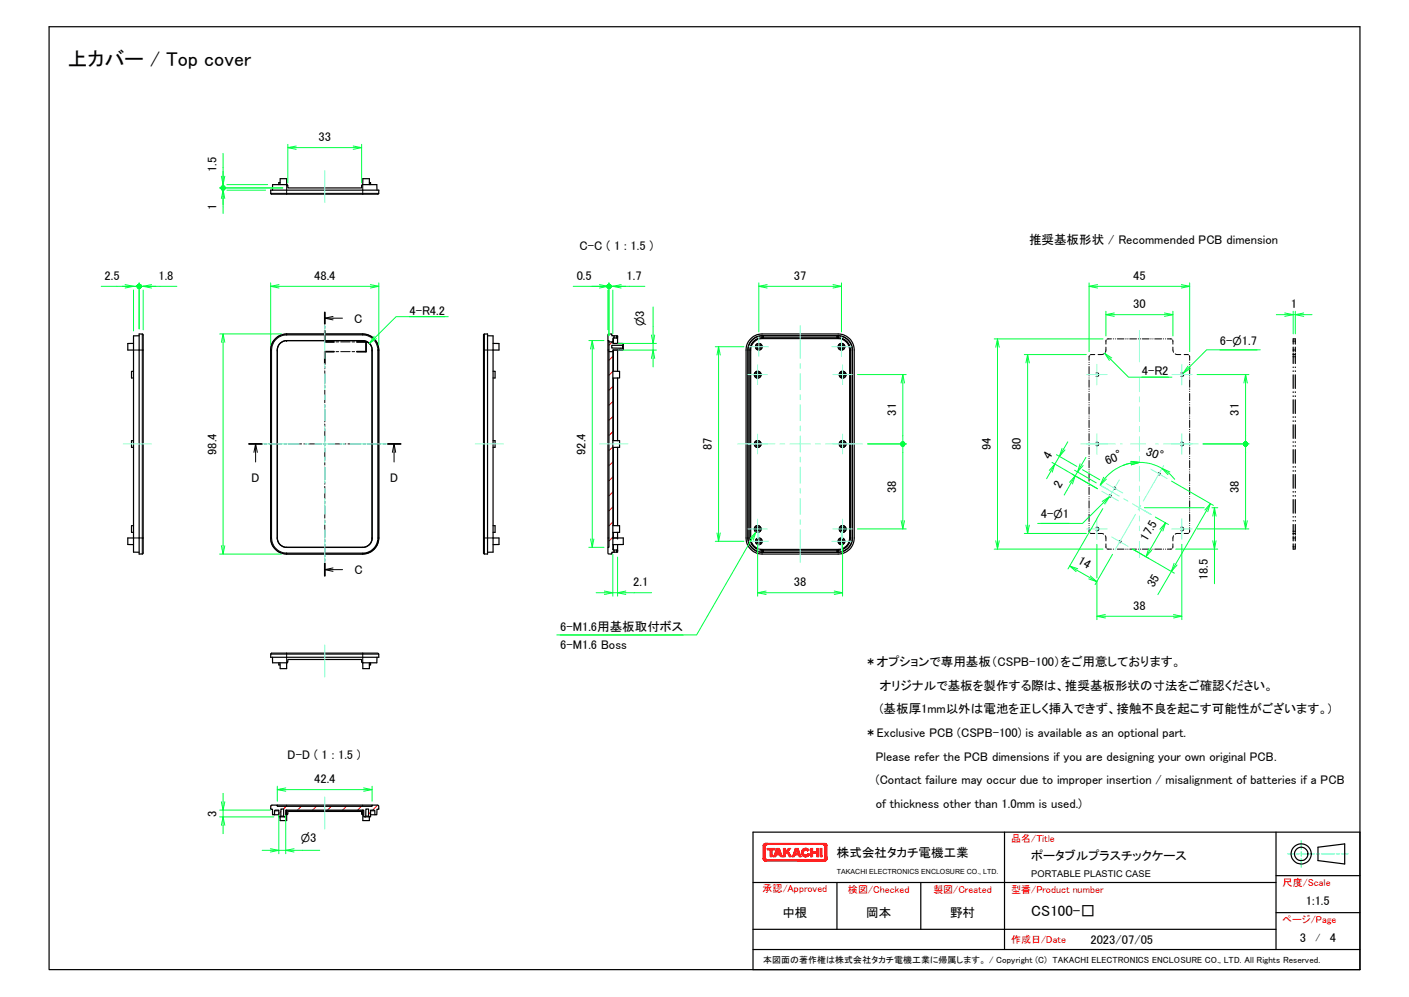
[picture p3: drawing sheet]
<svg xmlns="http://www.w3.org/2000/svg" width="297mm" height="210mm" viewBox="0 0 297 210" stroke-linecap="round" stroke-linejoin="round" font-family="sans-serif">
<g fill="none" stroke="#f00" stroke-width=".21">
<path d="M129.2 71.9l-.8 .8M129.2 78.2l-.8 .9M129.2 75.1l-.8 .8M130.9 73.3l-.4 .4M129.2 97.3l-.8 .8M129.2 94.1l-.8 .8M129.2 90.9l-.8 .8M129.2 87.8l-.8 .7M129.2 84.6l-.8 .8M129.2 81.4l-.8 .8M129 116.5l-.2 .2M129.2 113.1l-.8 .8"/>
<path d="M129.2 110l-.8 .8M129.2 106.8l-.8 .8M129.2 103.6l-.8 .8M129.2 100.5l-.8 .7M129.5 116l-.3 .3M57.4 169.6l-.3 .3M59.2 170.9l-.4 .4M60.3 169.8l-.5 .6M63.5 169.8l-.8 .8M66.7 169.8l-.8 .8M69.8 169.8l-.8 .8M73 169.8l-.8 .8"/>
<path d="M76.2 169.8l-.8 .8M78.1 171.1l-.4 .4M79.6 169.6l-1 1"/>
</g>
<g fill="none" stroke="#000" stroke-width=".21">
<path d="M60.4 38.9v1.8h16.1v.2M76.5 38.9v1.8h3.3M57.1 40.7h3.3v.2M30 70.4v3.3h-1.9M30.2 73.7h-.2v39.6h-1.9M57.1 73.7h.1M57.3 73.7h-.2v39.6M57.3 73.7v39.6M58.5 73.7h.1M60.4 70.4h16.1v.1M60.4 70.5a2.86 2.86 0 0 0-2.8 1.4l-.3 .7-.2 1.1M60.4 70.5a3.2 3.2 0 0 0-3.1 3.2"/>
<path d="M60.4 71.7h.1M60.4 70.5h16.1M60.4 70.3v.1M68.5 67h3.7M68.5 65.8v2.4M68.5 68.6v.6M68.5 69.6v2.4h1.9M68.5 77.2v.5M68.5 78.1v2.7M70.2 66.7l-1.7 .3 1.7 .4M70.4 74.1h-1.9v2.6M70.8 72h.6"/>
<path d="M70.8 74.1h.6M71.8 72h2M71.8 74.1h2M74.2 72h.6M74.2 74.1h.6M75.2 72h2v2.1h-2M76.5 70.4a3.3 3.3 0 0 1 3.3 3.3h-.2M76.5 70.5a3.2 3.2 0 0 1 3.1 3.2M76.5 71.7h.1M76.5 70.3v.1M78.4 73.7h.1M79.6 73.7v39.6"/>
<path d="M79.8 73.7v39.6M79.8 73.7h.1M102.1 70.4v3.3h-.2M103.9 73.7h-1.8v39.6M128.2 73.7h.2M129.2 73.7h.1M129.3 73.7v4.5M129.3 71.2v1.1M129.3 79.6v13.2M129.3 73.7h.9M130 70.7v.5M157.7 73.7h.1"/>
<path d="M158.1 73.7h.1M158.2 73.7l-.1 39.6M158.3 73.7v39.6M160.7 71.2v.1h16M160.7 71.2a2.52 2.52 0 0 0-2.5 2.5M160.7 70.7v.5M160.7 71.2h16M160.7 71.3a2.54 2.54 0 0 0-2.5 2.4M160.9 70.7v.5M176.5 70.7v.5M176.7 70.7v.5M176.7 71.2a2.63 2.63 0 0 1 2.4 2.5"/>
<path d="M176.7 71.2a2.59 2.59 0 0 1 2.5 2.5M179.2 73.7h.1M179.2 73.7h-.1v39.6M179.2 73.7v39.6M179.7 73.7h.1M229.6 76.3h.1M229.6 76.7v.1M229.6 77.2v1.5M229.6 79.1v.1M229.6 79.6h.1M229.7 74.9l-.1 1M230.8 74.7h-1"/>
<path d="M231.1 78.6a.39 .39 0 0 1 .5 .3 .39 .39 0 0 1-.5 .3M232.7 74.5l-1.2 .2M233.1 73.1l-.1 1.1M233.2 71.6l-.1 .9M234.3 71.4h-.9M234.7 71.4h.1M235.1 71.4h.1M235.5 71.4h1.5M237.3 71.4h.1M237.7 71.4h.1M238.2 71.4h1.4M240 71.4h.1"/>
<path d="M240.4 71.4h.1M240.8 71.4h1.4M242.6 71.4h.1M243 71.4h.1M243.4 71.4h1.5M245.2 71.4h.1M245.7 71.4h.1M246.1 71.4h1M247.2 71.6l.1 .9M247.3 73.1l.1 1.1M247.8 74.5l1.1 .2M249 78.6a.39 .39 0 0 1 .6 .3 .39 .39 0 0 1-.6 .3"/>
<path d="M249.6 74.7h1M250.8 74.9v1M250.8 76.3h.1M250.8 76.7v.1M250.8 77.2v1.5M250.8 79.1v.1M250.8 79.6h.1M272.6 73.7h.2M272.6 71.8h.2M272.6 75.1h.2M272.9 73.7h.2M272.9 71.8h.2"/>
<path d="M272.9 75.1h.2M52.5 93.5h2.8M53.5 95.3l.4-1.8 .3 1.8M53.9 93.5v3.8M55.7 93.5h.5M56.7 93.5h2.7M59.9 93.5h.5M60.9 93.5h2.7M64 93.5h.6M65 93.5h2.8M68.2 93.5h.5M68.5 81.2v.5"/>
<path d="M68.5 82.2v2.6M68.5 85.2v.6M68.5 86.2v2.7M68.5 89.3v.6M68.5 90.3v2.6M68.5 93.3v.6M68.5 94.3v2.7M68.5 97.4v.5M68.5 98.4v2.6M69.2 93.5h2.7M72.4 93.5h.5M73.4 93.5h2.7"/>
<path d="M76.5 93.5h.6M77.5 93.5h2.8M80.7 93.5h.6M81.7 93.5h2.8M82.7 95.3l.4-1.8 .3 1.8M83.1 93.5v3.8M129.3 94.2v16.5M229.6 80v1.6M229.6 81.9v.1M229.6 82.4h.1M229.6 82.9v1.5M229.6 84.8h.1"/>
<path d="M229.6 85.2v.1M229.6 85.7v1.5M229.6 87.6v.1M229.6 88v.1M229.6 88.5v1.5M229.6 90.4v.1M229.6 90.9h.1M229.6 91.3v1.6M229.6 93.2v.1M229.6 93.7v.1M229.6 94.2v1.5M229.6 96.1h.1"/>
<path d="M229.6 96.5v.1M229.6 97v1.5M229.6 98.9v.1M229.6 99.4h.1M229.6 99.8v1.5M231.1 93.2a.39 .39 0 0 1 .5 .3 .39 .39 0 0 1-.5 .4M244.2 99.6a.24 .24 0 0 1 .4 .2 .24 .24 0 0 1-.4 .2M249 93.2a.39 .39 0 0 1 .6 .3 .39 .39 0 0 1-.6 .4M250.8 80v1.6M250.8 81.9v.1M250.8 82.4h.1M250.8 82.9v1.5"/>
<path d="M250.8 84.8h.1M250.8 85.2v.1M250.8 85.7v1.5M250.8 87.6v.1M250.8 88v.1M250.8 88.5v1.5M250.8 90.4v.1M250.8 90.9h.1M250.8 91.3v1.6M250.8 93.2v.1M250.8 93.7v.1M250.8 94.2v1.5"/>
<path d="M250.8 96.1h.1M250.8 96.5v.1M250.8 97v1.5M250.8 98.9v.1M250.8 99.4h.1M250.8 99.8v1.5M30.2 113.3h-.2v3.4M57.1 113.3h.1M57.3 113.3h-.1a2.78 2.78 0 0 0 1.4 2.9l1.1 .4 .7 .1M57.3 113.3a3.2 3.2 0 0 0 3.1 3.2M58.5 113.3h.1M60.4 116.5h16.1"/>
<path d="M60.4 116.5v.2h16.1M60.4 115.3h.1M60.4 116.7h.1M68.5 120h3.7M68.5 101.5v.5M68.5 102.4v2.7M68.5 105.5v.5M68.5 106.5v2.6M68.5 109.6v.5M68.5 110.6v2.6M68.5 113.6v.6M68.5 114.6v2.6"/>
<path d="M68.5 117.7v.5M68.5 118.6v2.7M70.2 119.6l-1.7 .4 1.7 .3M76.5 115.3h.1M76.5 116.7h.1M78.4 113.3h.1M79.6 113.3h.2a3.2 3.2 0 0 1-3.3 3.3 3.4 3.4 0 0 0 3.1-3.3zM79.8 113.3h.1M101.9 113.3h.2M102.1 113.3v3.4M102.1 113.3h1.8M128.2 113.3h.2"/>
<path d="M129.2 113.3h.1M129.3 113.3h.9M129.3 114.7v1.1M129.3 113.3h.1M129.3 112.1v1.2M130 115.8v.5M157.7 113.3h.1M158.2 113.3a2.71 2.71 0 0 0 2.5 2.5 2.41 2.41 0 0 1-2.5-2.5zM160.7 115.7h16v.1M160.9 115.8v.5M176.5 115.8v.5M176.7 115.8v.5"/>
<path d="M176.7 115.8h-16v.5M179.2 113.3a2.49 2.49 0 0 1-2.5 2.5M179.2 113.3a2.5 2.5 0 0 1-2.5 2.4M179.2 113.3h.1M179.7 113.3h.1M229.6 111.1l.1 1M229.6 101.7v.1M229.6 102.2h.1M229.6 102.6v1.6M229.6 104.6h.1M229.6 105v.1M229.6 105.5v1.5"/>
<path d="M229.6 107.4h.1M229.6 107.8v.1M229.6 108.3v1.5M229.6 110.2v.1M229.6 110.7h.1M229.8 112.3l1 .1M231.1 111.1a.39 .39 0 0 1 .5 .3 .39 .39 0 0 1-.5 .4M231.5 112.4l1.2 .1M233 112.8l.1 1.1M233.1 114.6l.1 .8M233.4 115.6l.9 .1M233.9 104.2a.24 .24 0 0 1 .4 .2 .24 .24 0 0 1-.4 .2"/>
<path d="M234.7 115.7h.1M234.9 102.6a.23 .23 0 0 1 .3 .2 .23 .23 0 0 1-.3 .2M235.1 115.7h.1M235.5 115.7h1.5M236 113.9a.24 .24 0 0 1 .3 .2 .24 .24 0 0 1-.3 .2M237.3 115.7h.1M237.7 115.7h.1M238.2 115.7h1.4M240 115.7h.1M240.4 115.7h.1M240.8 115.7h1.4M242.6 115.7h.1"/>
<path d="M243 115.7h.1M243.4 115.7h1.5M245.2 115.7h.1M245.7 115.7h.1M247.1 115.6l-1 .1M247.3 114.6l-.1 .8M247.4 112.8l-.1 1.1M248.9 112.4l-1.1 .1M249 111.1a.39 .39 0 0 1 .6 .3 .39 .39 0 0 1-.6 .4M250.6 112.3l-1 .1M250.8 111.1v1M250.8 101.7v.1"/>
<path d="M250.8 102.2h.1M250.8 102.6v1.6M250.8 104.6h.1M250.8 105v.1M250.8 105.5v1.5M250.8 107.4h.1M250.8 107.8v.1M250.8 108.3v1.5M250.8 110.2v.1M250.8 110.7h.1M272.6 111.9h.2M272.6 115.2h.2"/>
<path d="M272.6 113.3h.2M272.9 111.9h.2M272.9 115.2h.2M272.9 113.3h.2M57.1 137.8h3.3v1.8M60.4 137.6v.2h16.1v1.8M76.5 137.6v.2h3.3M57.9 170.8h.9M60.4 170.6v.2M60.4 170.8h.1M60.4 170.8h16.1M60.4 169.6v.2"/>
<path d="M60.4 170.8v.8M76.5 170.6v.2M76.5 169.6v.2M76.5 170.8v.8M78.1 170.8h.9"/>
</g>
<g fill="none" stroke="#000" stroke-width=".25">
<path d="M10.3 5.6h276.4v198.6h-276.4zM59 38.5h-.2v.4M59 38.9l.1-1.3h1.3v1.3M60.4 38.9l.2 .1 .1 .6h15.5l.1-.6 .2-.1M60.4 38.9h.1M60.4 38.9h-2.9l-.1 1.1M76.5 38.9v-1.3h1.4v1.3M76.5 38.9h2.9l.1 1.1M77.9 38.5h.2v.4M57.1 40h22.8l-.2 .9h-22.5zM28.1 72.3h-1.2v1.4h1.2M28.1 78.2h-.4v1.4h.4"/>
<path d="M28.1 70.7h.1M28.1 70.7v3M28.1 73.7v39.6M29.3 70.3l.8 .1 .1 .1v46l-.1 .2h-.8zM29.3 70.7h-1.2M58.1 71.3l1.2-.8 1.1-.2h16.1a3.4 3.4 0 0 1 3.4 3.4v39.6a3.4 3.4 0 0 1-3.4 3.4h-16.1a3.4 3.4 0 0 1-3.3-3.4v-39.6l.3-1.5zM59 72.4l.6-.5 .8-.2h16.1a2.02 2.02 0 0 1 1.9 2v39.6a1.94 1.94 0 0 1-1.9 2h-16.1a1.98 1.98 0 0 1-1.9-2v-39.6l.1-.8zM59.1 72.2l.5-.3 .8-.2h16.1a1.98 1.98 0 0 1 1.9 2v39.6a1.98 1.98 0 0 1-1.9 2h-16.1a1.98 1.98 0 0 1-1.9-2v-39.6l.1-.8zM102 70.4l.8-.1v46.4l-.9-.1v-46.1zM102.8 70.7h1.1M103.9 70.7h.1M103.9 70.7v3"/>
<path d="M103.9 73.7v39.6M103.9 72.3h1.3v1.4h-1.3M103.9 78.2h.5v1.4h-.5M128.2 71.7v43.6M128.4 72v-.3h-.2v-1.2l.8-.2v.4h.5v.5l-.3 .1v.7M128.4 72v2.1h.8M128.4 72h.8M129.2 72v.3h2.2l-.1 .4h-2.3v.6h2.3l.1 .2v.2h-2.2v.4M129.2 74.1v41.6l.3 .1v.5h-.5v.4h-.8v-.2v-1.2h.2v-41.2M129.2 78.2h1.4v1.4h-1.4M129.5 70.7h.7v.4M130.2 71.1l-.7 .1"/>
<path d="M130.2 70.7h.1M130.2 71.1v1.2M130.2 73.7h.1M130.2 73.7v4.5M130.2 79.6v13.2M131.3 72.7v.6M131.4 72.6v.9M158.3 71.3l1.3-.8 1.1-.2h16a3.4 3.4 0 0 1 3.4 3.4v39.6a3.4 3.4 0 0 1-3.4 3.4h-16a3.4 3.4 0 0 1-3.4-3.4v-39.6l.3-1.5zM160.7 70.7a3 3 0 0 0-3 3v39.6M160.7 70.7h16M160.7 70.7h.2M160.9 71.2a2.55 2.55 0 0 0-2.8 2.5v39.6a2.63 2.63 0 0 0 2.6 2.6"/>
<path d="M160.9 71.2h15.6a2.53 2.53 0 0 1 2.8 2.5v39.6a2.59 2.59 0 0 1-2.6 2.6M160.9 70.7h15.8M160.9 70.7v.5M176.5 70.7v.5M176.7 70.7a3 3 0 0 1 3 3v39.6a3 3 0 0 1-3 3h-16a3 3 0 0 1-3-3M176.7 70.7a3 3 0 0 1 3 3v39.6a3 3 0 0 1-3 3M272.6 74.7h.2M272.6 74.7v.1M272.6 75v1.6M272.6 73.1v.9M272.6 74.4v.3M272.6 71.7v.8"/>
<path d="M272.6 77.3v.1M272.6 78.1v.1M272.6 79v2.8M272.8 71.4l-.2 .1M272.9 71.4l.2 .1M272.9 74.7l.2 .1M273.1 71.7v.8M273.1 75v1.6M273.1 74.4v.3M273.1 73.1v.9M273.1 77.3v.1M273.1 78.1v.1"/>
<path d="M273.1 79v2.8M28.1 92.8h-.4v1.4h.4M103.9 92.8h.5v1.4h-.5M129.2 92.8h1.4v1.4h-1.4M130.2 94.2v16.5M272.6 82.5v.2M272.6 83.4v.1M272.6 84.2v2.9M272.6 87.8v.1M272.6 88.6v.2M272.6 89.5v2.8M272.6 93v.2"/>
<path d="M272.6 93.9v.1M272.6 94.7v2.9M272.6 98.3v.1M272.6 99.1v.2M272.6 99.9v2.9M273.1 82.5v.2M273.1 83.4v.1M273.1 84.2v2.9M273.1 87.8v.1M273.1 88.6v.2M273.1 89.5v2.8M273.1 93v.2"/>
<path d="M273.1 93.9v.1M273.1 94.7v2.9M273.1 98.3v.1M273.1 99.1v.2M273.1 99.9v2.9M28.1 116.3h1.2M28.1 113.3h-1.2v1.4h1.2M28.1 110.7h-.4v1.4h.4M28.1 116.3h.1M28.1 113.3v3M103.9 116.3h.1M103.9 113.3v3"/>
<path d="M103.9 113.3h1.3v1.4h-1.3M103.9 110.7h.5v1.4h-.5M103.9 116.3h-1.1M129.2 110.7h1.4v1.4h-1.4M129.2 113.3h2.2v1.4h-2.2M129.5 115.8l.7 .1M130.2 115.9v.4h-.7M130.2 115.9h.1M130.2 113.3h.1M130.2 114.7v1.2M130.2 112.1v1.2M157.7 113.3a3 3 0 0 0 3 3"/>
<path d="M160.7 115.9h.1M160.7 116.3h.2M160.7 116.3h.1M160.9 115.8l-.2 .1M160.9 115.8l15.8 .1M160.9 115.8v.5M176.5 115.8v.5M176.7 116.3h-15.8M176.7 115.9h.1M176.7 116.3h.1M272.6 114.6v.7M272.6 115.5l.2 .2"/>
<path d="M272.6 112.4v.3M272.6 113v.9M272.6 110.5v1.5M272.6 112.2v.2M272.6 112.4h.2M272.6 103.5v.2M272.6 104.4v.1M272.6 105.2v2.9M272.6 108.8v.1M272.6 109.6v.1M273.1 110.5v1.5M273.1 114.6v.7"/>
<path d="M273.1 113v.9M273.1 112.4v.3M273.1 103.5v.2M273.1 104.4v.1M273.1 105.2v2.9M273.1 108.8v.1M273.1 109.6v.1M273.1 112.2l-.2 .2M273.1 115.5l-.2 .2M57.1 137.6h22.5l.2 .2 .1 .6h-22.8zM57.4 138.4l.1 1.2h2.9M58.8 139.6v.4h.2"/>
<path d="M59 139.6l.1 1.2h1.3v-1.2M60.4 139.6h.1M60.4 139.6l.2-.1 .1-.6h15.5l.1 .6 .2 .1M76.5 139.6h.1M76.5 139.6v1.2h1.4v-1.2M78.1 139.6v.4h-.2M79.5 138.4l-.1 1.2h-2.9M57.1 169.7l.2-.1h1.2v.2h19.9v-.2h1.2l.2 .2 .1 .6h-.4l-.1 1.2h-.4l-.1-1h-.8v1.4l-.4-.1v-1.5h-.6v1.5l-.1 .1h-.3v-1.4h-16.5v1.4h-.2l-.2-.1v-1.5h-.6v1.5l-.4 .1v-1.4h-.8l-.1 1h-.4l-.1-1.2h-.3zM57.9 171.6h.9M58.5 169.6h19.9M59.1 172h.9M59.2 171.9h.6"/>
<path d="M60.4 170.6v2.2h-1.3l-.1-.8M60.4 171.6l.2-.1 .1-.6h15.5l.1 .6 .2 .1M76.5 170.6v2.2h1.4v-.8h-.9M77.1 171.9h.6M78.1 171.6h.9M211.8 175.3v24.7M269 175.3v24.7M277.9 178.4l5.6-.7v4.3l-5.6-.7zM286.7 175.3h-128v28.9h128M158.7 195.7h110.3M158.7 185.9h110.3M158.7 200h128"/>
<path d="M176.4 185.9v9.8M194.1 185.9v9.8M269 192.2h17.7M269 184.4h17.7"/>
<circle cx="159.7" cy="78.9" r=".3"/>
<circle cx="159.7" cy="78.9" r=".46"/>
<circle cx="159.7" cy="78.9" r=".71"/>
<circle cx="159.7" cy="78.9" r=".31"/>
<circle cx="159.7" cy="78.9" r=".73"/>
<circle cx="160" cy="73" r=".44"/>
<circle cx="160" cy="73" r=".7"/>
<circle cx="160" cy="73" r=".28"/>
<circle cx="160" cy="73" r=".3"/>
<circle cx="160" cy="73" r=".69"/>
<circle cx="177.4" cy="73" r=".28"/>
<circle cx="177.4" cy="73" r=".7"/>
<circle cx="177.4" cy="73" r=".3"/>
<circle cx="177.4" cy="73" r=".46"/>
<circle cx="177.4" cy="73" r=".69"/>
<circle cx="177.6" cy="78.9" r=".3"/>
<circle cx="177.6" cy="78.9" r=".47"/>
<circle cx="177.6" cy="78.9" r=".73"/>
<circle cx="159.7" cy="93.5" r=".3"/>
<circle cx="159.7" cy="93.5" r=".46"/>
<circle cx="159.7" cy="93.5" r=".71"/>
<circle cx="159.7" cy="93.5" r=".31"/>
<circle cx="159.7" cy="93.5" r=".73"/>
<circle cx="177.6" cy="93.5" r=".3"/>
<circle cx="177.6" cy="93.5" r=".47"/>
<circle cx="177.6" cy="93.5" r=".73"/>
<circle cx="159.7" cy="111.4" r=".3"/>
<circle cx="159.7" cy="111.4" r=".46"/>
<circle cx="159.7" cy="111.4" r=".71"/>
<circle cx="159.7" cy="111.4" r=".31"/>
<circle cx="159.7" cy="111.4" r=".73"/>
<circle cx="160" cy="114" r=".44"/>
<circle cx="160" cy="114" r=".7"/>
<circle cx="160" cy="114" r=".28"/>
<circle cx="160" cy="114" r=".3"/>
<circle cx="177.4" cy="114" r=".28"/>
<circle cx="177.4" cy="114" r=".7"/>
<circle cx="177.4" cy="114" r=".3"/>
<circle cx="177.4" cy="114" r=".68"/>
<circle cx="177.4" cy="114" r=".46"/>
<circle cx="177.6" cy="111.4" r=".3"/>
<circle cx="177.6" cy="111.4" r=".47"/>
<circle cx="177.6" cy="111.4" r=".73"/>
<circle cx="274.3" cy="179.9" r="1.41"/>
<circle cx="274.3" cy="179.9" r="2.12"/>
</g>
<g fill="#f00" stroke="#f00" stroke-width=".21">
<path d="M173.8 178.3l.5 2.6-.5-.2z"/>
<path d="M173.8 180.7l.5 .2-.5-.1z"/>
<path d="M173.8 180.8l.5 .1h-.5z"/>
<path d="M173.8 180.9h.5v.1z"/>
<path d="M173.7 181h.6z"/>
<path d="M173.7 181h.6v.1z"/>
<path d="M173.7 181l.6 .1z"/>
<path d="M173.5 181.1h.8z"/>
<path d="M173.4 181.1l.7 .2z"/>
<path d="M173.5 181.1l.7 .1z"/>
<path d="M173.5 181.1h.8l-.1 .1z"/>
<path d="M173.4 181.1l.7 .2-.3 .1z"/>
<path d="M161.8 181.1h11.6l.4 .3z"/>
<path d="M161.4 181.4l.4-.3 12 .3z"/>
<path d="M161.1 181.3l.7-.2-.4 .3z"/>
<path d="M161.1 181.3l.3 .1z"/>
<path d="M161.1 181.3l.7-.2z"/>
<path d="M161 181.2l.7-.1z"/>
<path d="M161 181.1h.7l-.7 .1z"/>
<path d="M161 181.1h.7z"/>
<path d="M161 181.1h.6z"/>
<path d="M160.9 181h.6l-.5 .1z"/>
<path d="M160.9 181h.6z"/>
<path d="M160.9 180.9h.6l-.6 .1z"/>
<path d="M160.9 180.9h.6z"/>
<path d="M160.9 180.9l.5-.2v.1z"/>
<path d="M161.4 178.3v2.4l-.5 .2z"/>
<path d="M160.9 178.1l.5 .2-.5 2.6z"/>
<path d="M160.9 178.1l.5 .1v.1z"/>
<path d="M160.9 178.1h.6z"/>
<path d="M160.9 178l.6 .1h-.6z"/>
<path d="M160.9 178h.6z"/>
<path d="M161 177.9l.5 .1h-.6z"/>
<path d="M161 177.9h.6z"/>
<path d="M161 177.9h.7z"/>
<path d="M161.1 177.7l.7 .2z"/>
<path d="M161 177.8l.7 .1z"/>
<path d="M161 177.8l.7 .1h-.7z"/>
<path d="M161.1 177.7l.3-.1 .4 .3z"/>
<path d="M161.4 177.6l12 .3h-11.6z"/>
<path d="M161.4 177.6h12.4l-.4 .3z"/>
<path d="M173.4 177.9l.4-.3 .3 .1z"/>
<path d="M173.8 177.6l.3 .1z"/>
<path d="M173.4 177.9l.7-.2z"/>
<path d="M173.5 177.9l.7-.1z"/>
<path d="M173.5 177.9l.7-.1 .1 .1z"/>
<path d="M173.5 177.9h.8z"/>
<path d="M173.6 177.9h.7z"/>
<path d="M173.7 178l.6-.1v.1z"/>
<path d="M173.7 178h.6z"/>
<path d="M173.8 178.1l.5-.1v.1z"/>
<path d="M173.8 178.1h.5z"/>
<path d="M173.8 178.2l.5-.1-.5 .2z"/>
<path d="M173.8 178.3l.5-.2v2.8z"/>
<path d="M161.1 177.7l.3-.1z"/>
<path d="M173.8 181.4l.3-.1z"/>
<path d="M162.8 179l.6-.3v.3z"/>
<path d="M161.8 178.7h1.6l-.6 .3z"/>
<path d="M161.8 178.7l1 .3h-.4z"/>
<path d="M161.8 178.7l.6 .3h-.6z"/>
<path d="M162.4 179l.4 1.4h-.4z"/>
<path d="M162.4 179h.4v1.4z"/>
<path d="M163.8 179.7h.5l.1 .4z"/>
<path d="M164.3 179.7l.6 .7-.5-.3z"/>
<path d="M164.3 178.7l.6 1.7-.6-.7z"/>
<path d="M163.7 178.7l.3 .4-.2 .6z"/>
<path d="M163.7 178.7l.1 1-.7 .7z"/>
<path d="M163.8 179.7l-.1 .4-.6 .3z"/>
<path d="M163.1 180.4l.6-.3-.2 .3z"/>
<path d="M163.7 178.7h.6l-.3 .4z"/>
<path d="M164.3 178.7v1l-.3-.6z"/>
<path d="M163.8 179.7l.6 .4h-.7z"/>
<path d="M164.4 180.1l.5 .3h-.4z"/>
<path d="M166.2 179.3l.2 1.1-.5-.8z"/>
<path d="M165.5 179.4l.7-.1-.3 .3z"/>
<path d="M165.5 179.4l.4 .2-.4 .4z"/>
<path d="M165.5 179.4v.6l-.3 .4z"/>
<path d="M165.5 180v.4h-.3z"/>
<path d="M166.2 179.3l.7 1.1h-.5z"/>
<path d="M166.2 178.7h.5l-.5 .6z"/>
<path d="M166.2 178.7v.6l-.7 .1z"/>
<path d="M165.2 178.7h.3v.7z"/>
<path d="M165.2 178.7l.3 .7-.3 1z"/>
<path d="M167.7 179.7h.5l.1 .4z"/>
<path d="M168.2 179.7l.7 .7-.6-.3z"/>
<path d="M168.3 178.7l.6 1.7-.7-.7z"/>
<path d="M167.7 178.7l.3 .4-.3 .6z"/>
<path d="M167.7 178.7v1l-.7 .7z"/>
<path d="M167.7 179.7l-.1 .4-.6 .3z"/>
<path d="M167 180.4l.6-.3-.1 .3z"/>
<path d="M167.7 178.7h.6l-.3 .4z"/>
<path d="M168.3 178.7l-.1 1-.2-.6z"/>
<path d="M167.7 179.7l.6 .4h-.7z"/>
<path d="M168.3 180.1l.6 .3h-.4z"/>
<path d="M170.2 179.2l.4-.2z"/>
<path d="M170.5 178.9l-.3 .3z"/>
<path d="M170.2 179.2l.3-.3z"/>
<path d="M170.4 178.9l-.2 .3z"/>
<path d="M170.3 178.8l-.1 .4z"/>
<path d="M170.3 178.8l-.2 .3z"/>
<path d="M170.2 178.7l-.1 .3z"/>
<path d="M170.2 178.7l-.2 .3z"/>
<path d="M170.1 178.7l-.1 .3z"/>
<path d="M170 178.7v.3z"/>
<path d="M169.9 178.7h.1l-.1 .3z"/>
<path d="M169.9 178.7v.3z"/>
<path d="M169.8 178.7l.1 .3z"/>
<path d="M169.8 178.7v.3z"/>
<path d="M169.7 178.7l.1 .3z"/>
<path d="M169.6 178.7h.1l.1 .3z"/>
<path d="M169.6 178.7l.1 .3z"/>
<path d="M169.5 178.7l.2 .3z"/>
<path d="M169.5 178.7l.1 .3z"/>
<path d="M169.5 178.8l.1 .2z"/>
<path d="M169.5 178.8l.1 .3z"/>
<path d="M169.4 178.8l.2 .3z"/>
<path d="M169.4 178.8l.1 .3z"/>
<path d="M169.3 178.8l.2 .3z"/>
<path d="M169.3 178.8l.2 .4z"/>
<path d="M169.2 178.9l.3 .3z"/>
<path d="M169.2 179l.3 .2z"/>
<path d="M169.1 179l.4 .2z"/>
<path d="M169.1 179l.3 .3z"/>
<path d="M169.1 179l.3 .3-.3-.1z"/>
<path d="M169.1 179.2l.3 .1z"/>
<path d="M169 179.2l.4 .1z"/>
<path d="M169 179.2l.4 .2z"/>
<path d="M169 179.3l.4 .2z"/>
<path d="M169 179.3l.4 .2-.4-.1z"/>
<path d="M169 179.4l.4 .1z"/>
<path d="M169 179.5h.4z"/>
<path d="M168.9 179.6l.5-.1z"/>
<path d="M168.9 179.6h.5l-.4 .1z"/>
<path d="M169 179.7l.4-.1z"/>
<path d="M169 179.7h.4l-.4 .1z"/>
<path d="M169 179.8l.4-.1z"/>
<path d="M169 179.9l.4-.1z"/>
<path d="M169 179.9l.4-.1-.4 .2z"/>
<path d="M169 180l.4-.2z"/>
<path d="M169.1 180l.3-.2z"/>
<path d="M169.1 180l.3-.1z"/>
<path d="M169.1 180.1l.4-.2z"/>
<path d="M169.1 180.1l.4-.2-.3 .3z"/>
<path d="M169.5 179.9l-.3 .3z"/>
<path d="M169.2 180.2l.3-.2z"/>
<path d="M169.5 180l-.2 .2z"/>
<path d="M169.3 180.2l.2-.2z"/>
<path d="M169.5 180l-.1 .3z"/>
<path d="M169.6 180l-.2 .3z"/>
<path d="M169.6 180l-.1 .4z"/>
<path d="M169.6 180.1l-.1 .3z"/>
<path d="M169.7 180.1l-.2 .3z"/>
<path d="M169.7 180.1l-.1 .3z"/>
<path d="M169.7 180.1v.3z"/>
<path d="M169.8 180.1l-.1 .3z"/>
<path d="M169.8 180.1v.4l-.1-.1z"/>
<path d="M169.8 180.1v.4z"/>
<path d="M169.8 180.1l.1 .4z"/>
<path d="M169.9 180.1v.4z"/>
<path d="M169.9 180.1l.1 .3z"/>
<path d="M170 180.1v.3z"/>
<path d="M170 180.1l.1 .3z"/>
<path d="M170 180.1l.2 .3h-.1z"/>
<path d="M170 180.1l.2 .3z"/>
<path d="M170.1 180l.2 .3z"/>
<path d="M170.1 180l.3 .3z"/>
<path d="M170.2 180l.2 .3z"/>
<path d="M170.2 180l.3 .2-.1 .1z"/>
<path d="M170.2 180l.3 .2z"/>
<path d="M170.2 179.9l.3 .3z"/>
<path d="M170.3 179.9l.2 .3z"/>
<path d="M170.3 179.9l.3 .2-.1 .1z"/>
<path d="M170.3 179.8l.3 .3z"/>
<path d="M170.3 179.8l.3 .2z"/>
<path d="M170.3 179.8l.4 .1z"/>
<path d="M170.9 178.7h.4v.7z"/>
<path d="M170.9 178.7l.4 .7-.4 1z"/>
<path d="M171.3 179.4v.3l-.4 .7z"/>
<path d="M171.3 179.7v.7h-.4z"/>
<path d="M171.3 179.4l.8 .3h-.8z"/>
<path d="M171.3 179.4h.8v.3z"/>
<path d="M172.1 179.4l.4 1-.4-.7z"/>
<path d="M172.5 178.7v1.7l-.4-1z"/>
<path d="M172.1 179.7l.4 .7h-.4z"/>
<path d="M172.1 178.7h.4l-.4 .7z"/>
<path d="M172.9 178.7h.4v1.7z"/>
<path d="M172.9 178.7l.4 1.7h-.4z"/>
</g>
<path d="M271.5 179.8h1.4M273.3 179.8h.7M274.3 177v1.9M274.3 179.4v.9M274.3 179.8h2.8M277.5 179.8h.7M278.6 179.8h2.8M281.7 179.8h.7M282.8 179.8h1.4M274.3 180.8v1.9" fill="none" stroke="#0ff" stroke-width=".21"/>
<path d="M68.5 65.8v2.4M68.5 69.6v2.4h1.9M70.4 74.1h-1.9v2.6M75.2 72h2v2.1h-2M52.5 93.5h2.8M81.7 93.5h2.8M68.5 118.6v2.7" fill="none" stroke="#000" stroke-width=".36"/>
<g fill="none" stroke="#80ffff" stroke-width=".21">
<path d="M68.5 35.9v6.8M68.5 68.6v6.9M68.5 76.6v1M68.5 78.7v3.4M157.7 78.9h4.1M157.9 73h4.1M159.7 76.8v4.2M160 71v4.1M168.7 68.6v6.9M168.7 76.6v1M168.7 78.7v3.4M175.3 73h4.1"/>
<path d="M175.6 78.9h4.1M177.4 71v4.1M177.6 76.8v4.2M229.1 78.9h4.3M231.2 76.7v4.4M240.2 69.6v6.6M240.2 79.7v2.8M247.1 78.9h4.2M249.1 76.7v4.4M26 93.5h5.9M55.3 93.5h7.8M64.2 93.5h1"/>
<path d="M66.3 93.5h4.3M68.5 83.1v1.1M68.5 85.2v3.4M68.5 89.7v1.1M68.5 91.8v3.4M68.5 96.3v1M68.5 98.4v3.4M71.7 93.5h1M73.8 93.5h7.8M100.2 93.5h5.9M126.4 93.5h6M155.5 93.5h7.9"/>
<path d="M159.7 91.4v4.2M164.4 93.5h1.1M166.5 93.5h4.4M168.7 83.1v1.1M168.7 85.2v3.4M168.7 89.7v1.1M168.7 91.8v3.4M168.7 96.3v1M168.7 98.4v3.4M171.9 93.5h1M174 93.5h7.8M177.6 91.4v4.2"/>
<path d="M227.8 93.5h7.3M231.2 91.3v4.4M236.2 93.5h.4M238.3 93.5h3.2M240.2 83.6v1M240.2 85.7v3.1M240.2 89.9v1M240.2 92v3.1M240.2 96.1v1.1M240.2 98.3v3M242.6 98.8l3.5 2M243.6 93.5h.6"/>
<path d="M245.3 93.5h7.3M245.3 98.1l-4.3 7.5M249.1 91.3v4.4M68.5 102.8v1.1M68.5 105v3.4M68.5 109.4v1.1M68.5 111.5v7M157.7 111.4h4.1M157.9 114h4.1M159.7 109.3v4.2M160 112v4.1M168.7 102.8v1.1"/>
<path d="M168.7 105v3.4M168.7 109.4v1.1M168.7 111.5v7M175.3 114h4.1M175.6 111.4h4.1M177.4 112v4.1M177.6 109.3v4.2M229.1 111.4h4.3M231.2 109.2v4.4M232.3 103.5l1.7 1M233.2 101.8l3.5 2M233.6 103.1l-1.6-.9 4 2.3"/>
<path d="M234 104.5l1.8 1M234 104.5l-1 1.7M234.4 113.1l1.7 1M236 101.1l-2 3.4M236.1 114.1l1.7 1M236.1 114.1l-1 1.7M236.9 105l.9 .6M238.7 106.1l4 2.3-1.6-.9M239.4 108.3l-3.3 5.8M240.2 102.4v1.1M240.2 104.5v3.1M240.2 108.7v1"/>
<path d="M240.2 110.8v1M240.2 114v3.4M240.5 106.5l-.6 .9M247 111.4h4.3M249.1 109.2v4.4M68.5 135.8v6.8M68.5 167.8v6.8"/>
</g>
<g fill="none" stroke="#00ff3f" stroke-width=".21">
<path d="M46.3 39.6h13.3M46.7 37.1l.3 1.8 .4-1.8M47 32.3v12.7M47.8 38.9h8.6M60.7 31.1h15.5M60.7 30.4v8.1M62.4 30.8l-1.7 .3 1.7 .4M74.5 30.8l1.7 .3-1.7 .4M76.2 30.4v8.1M26.4 59.9l1.7 .4-1.7 .4M29.3 59.6v9.7M31.9 59.9l-1.7 .4 1.7 .4"/>
<path d="M46.7 41.8l.3-1.8 .4 1.8M47.8 40h8.2M57.1 59.6v13.1M58.8 59.9l-1.7 .4 1.7 .4M78.1 59.9l1.8 .4-1.8 .4M79.9 59.6v13.1M126.4 59.9l1.8 .4-1.8 .4M128.4 59.6v11.1M131 59.9l-1.8 .4 1.8 .4M160 59.6v10.3M161.7 59.9l-1.7 .4 1.7 .4M175.6 59.9l1.8 .4-1.8 .4"/>
<path d="M177.4 59.6v10.3M229.6 59.6v14.5M231.4 59.9l-1.8 .4 1.8 .4M249 59.9l1.8 .4-1.8 .4M250.8 59.6v14.5M21.3 60.3h16M28.1 61.1v8.6M30.2 61.1v8.4M46.3 70.3h13.1M46.7 72.1l.3-1.8 .4 1.8M47 70.3v46.4M57.1 60.3h22.8"/>
<path d="M78.9 70.8l-1 1.5 1.5-1M86.3 66.7h7.5M94.5 66.7h-11l-5.6 5.6M120.8 60.3h15.2M124.1 71.7h3.2M124.5 73.5l.4-1.8 .3 1.8M124.9 71.7v43.6M128.2 61.1v8.4M129.2 61.1v9.2M130.3 73.7h8.1M130.3 72.3h8.1M137.3 75.5l.4-1.8 .3 1.8"/>
<path d="M137.3 70.5l.4 1.8 .3-1.8M137.7 64.6v12.7M150.8 73h6M151.1 74.8l.4-1.8 .3 1.8M151.5 73v41M160 60.3h17.4M180.8 78.9h10.2M190.3 78.9v14.2M209.6 71.4h22.9M209.9 73.1l.4-1.7 .3 1.7M210.3 71.4v44.3M215.9 74.7h13.1"/>
<path d="M216.3 76.4l.3-1.7 .4 1.7M216.6 74.7v37.7M229.6 60.3h21.2M232.9 74.4l5 5h9.2M233.1 65.6v5.2M233.1 66.3h14.2M234.4 75.4l-1.5-1 1 1.5M234.9 65.9l-1.8 .4 1.8 .3M240.7 79.4h5.6M245.5 65.9l1.8 .4-1.8 .3M247.3 65.6v5.2M250.4 77.1l-1 1.5 1.5-1"/>
<path d="M252.4 78.9h10.9M257.2 73.7h7.8M262.6 78.9v14.2M265.7 73.7h-11.3l-5 4.9M269.1 66.3h7.5M270.8 65.9l1.8 .4-1.8 .3M272.6 65.6v4.7M273.1 65.6v4.7M274.8 65.9l-1.7 .4 1.7 .3M182.9 93.5h8.1M190 80.7l.3-1.8 .4 1.8M190.3 94v17.4"/>
<path d="M221.2 99.1l1.2-1.4-.6 1.7M221.8 97.4l9.6 5.5-5.3-3M222.7 95.8l4.3 2.4M223.9 94.4l-.6 1.7 1.2-1.3M225.1 93l-4.5 7.8M226.5 99l4.6 2.7M227.7 97.7l-.5 1.7 1.1-1.4M228.2 98.9l3.7 2.1M228.9 96.4l-4.6 7.9M238.4 97.2l1.8 .2-1.7 .5M238.4 97.5a9.6 9.6 0 0 1 9.2 3.4M238.4 97.5l-1.6 .5"/>
<path d="M238.4 97.5a9.9 9.9 0 0 0-5.4 3.2l-1.1 1.5M246.6 99.4l-1.6-.7 1.2 1.3M253.6 93.5h9.7M262.2 80.7l.4-1.8 .4 1.8M262.6 94v17.4M46.3 116.7h13.1M46.7 114.9l.3 1.8 .4-1.8M124.1 115.3h3.2M124.5 113.5l.4 1.8 .3-1.8M129.2 116.8v8.8M130.2 117.3v8.3M150.8 114h6"/>
<path d="M151.1 112.2l.4 1.8 .3-1.8M158.2 113.4l1.2-1.4-.6 1.7M159.4 112l-12.5 21.7h-29.5M159.7 114.5v11.1M177.6 114.5v11.1M180.8 111.4h10.2M190 109.7l.3 1.7 .4-1.7M209.6 115.7h22.9M209.9 113.9l.4 1.8 .3-1.8M215.9 112.4h13.1M216.3 110.6l.3 1.8 .4-1.8M219.5 110.2h5.9"/>
<path d="M225.5 101.6l1.2-1.4-.6 1.7M225.5 119.2l5.7 3.3M227.2 119.8l-1.7-.6 1.4 1.2M230 111.5l-4.9 8.3M231.2 109.4l-1.1 2M231.2 114.6v7.1M232.4 105.6l1.5-1-1 1.5M232.5 107.1l-1.3 2.1M232.7 100.5l-.8 1.7 1.3-1.3M233.9 104.6l-5.7 5.6h-9.4M234.5 116.7l-3.6 6.4M238.7 115.6l1.4 .8"/>
<path d="M241.3 106.9h12.5M242.2 115.5l-.6 1.7 1.2-1.3M242.2 117.6l-1.9-1.1 7.3 4.2M243.6 108.9l2.7 1.6M244.5 111.5l1.2-1.4-.6 1.7M245.7 110.1l-4.1 7.1M247 101.3l8.8 5.1M247.5 118.6l-.6 1.8 1.2-1.4M247.9 115.7h8.8M249.1 114.6v15.9M252.4 111.4h10.9M254 107.4l1.2-1.3-.6 1.7"/>
<path d="M255.2 106.1l-11.1 19.1M255.5 106.9h1.2M255.7 113.9l.3 1.8 .4-1.8M255.7 108.7l.3-1.8 .4 1.8M256 106.9v16M262.2 109.7l.4 1.7 .4-1.7M118.1 133.7h25.9M125.7 124.8h11.7M127.4 124.5l1.8 .3-1.8 .4M131.9 124.5l-1.7 .3 1.7 .4M159.7 124.8h17.9M161.5 124.5l-1.8 .3 1.8 .4"/>
<path d="M175.9 124.5l1.7 .3-1.7 .4M229.9 121.3l1.3 1.2-1.7-.6M231.2 122.3v8.2M231.2 129.8h17.9M233 129.4l-1.8 .4 1.8 .4M247.4 129.4l1.7 .4-1.7 .4M46.3 170.6h10.7M46.3 172h11.4M46.7 168.9l.3 1.7 .4-1.7M46.7 173.8l.3-1.8 .4 1.8M47 167.1v8.5M55.3 179.1h12.1"/>
<path d="M57 178.8l1.8 .3-1.8 .4M58.5 165.6v3.2M58.5 166.3h19.9M58.8 171.7v8.1M60.2 165.9l-1.7 .4 1.7 .3M60.2 171.7v8.1M62 178.8l-1.8 .3 1.8 .4M76.7 165.9l1.7 .4-1.7 .3M78.4 165.6v3.2"/>
</g>
<g fill="#00ff3f" stroke="#00ff3f" stroke-width=".21">
<path d="M28.9 60.3l.1 .3z"/>
<path d="M28.9 60.3l.3 .4z"/>
<path d="M28.9 60.3l.4 .4z"/>
<path d="M28.9 60.3l.5 .4z"/>
<path d="M28.9 60.3l.6 .4z"/>
<path d="M28.9 60.3l.8 .3-.2 .1z"/>
<path d="M28.9 60.3l.8 .2v.1z"/>
<path d="M28.9 60.3h.9l-.1 .2z"/>
<path d="M28.9 60.3l.9-.1v.1z"/>
<path d="M28.9 60.3l.8-.2 .1 .1z"/>
<path d="M28.9 60.3l.8-.2z"/>
<path d="M28.9 60.3l.6-.4 .2 .1z"/>
<path d="M28.9 60.3l.6-.4z"/>
<path d="M29.3 59.8l.1 .1-.5 .4z"/>
<path d="M29.2 59.9l.1-.1-.4 .5z"/>
<path d="M29 59.9h.2l-.3 .4z"/>
<path d="M29 59.9l-.1 .4z"/>
<path d="M29 60l-.1 .3z"/>
<path d="M28.9 60.2v.1z"/>
<path d="M29.7 60l.1 .3z"/>
<path d="M29.6 59.9l.2 .4z"/>
<path d="M29.5 59.9l.3 .4z"/>
<path d="M29.4 59.8l.4 .5z"/>
<path d="M29.2 59.9l.2-.1 .4 .5z"/>
<path d="M29.1 59.9l.7 .4z"/>
<path d="M29 60l.1-.1 .7 .4z"/>
<path d="M29 60l.8 .3z"/>
<path d="M29 60.1l.8 .2-.9-.1z"/>
<path d="M28.9 60.2l.9 .1h-.9z"/>
<path d="M28.9 60.3h.9l-.8 .2z"/>
<path d="M29 60.5l.8-.2-.8 .3z"/>
<path d="M29 60.6l.8-.3-.7 .4z"/>
<path d="M29.1 60.7l.7-.4z"/>
<path d="M29.2 60.7l.6-.4z"/>
<path d="M29.8 60.3l-.4 .4z"/>
<path d="M29.8 60.3l-.3 .4z"/>
<path d="M29.8 60.3l-.2 .3z"/>
<path d="M29.8 60.3l-.1 .3z"/>
<path d="M29.8 60.3v.1z"/>
<path d="M47 40h.3z"/>
<path d="M47 40l.4-.1z"/>
<path d="M47 40l.4-.2z"/>
<path d="M47 40l.5-.4z"/>
<path d="M47.5 39.5l-.5 .5z"/>
<path d="M47.4 39.4l-.4 .6z"/>
<path d="M47.3 39.3l.1 .1-.4 .6z"/>
<path d="M47.2 39.2l.1 .1-.3 .7z"/>
<path d="M47.1 39.1l.1 .1-.2 .8z"/>
<path d="M46.9 39.1h.2l-.1 .9z"/>
<path d="M46.8 39.2l.1-.1 .1 .9z"/>
<path d="M46.7 39.3l.1-.1 .2 .8z"/>
<path d="M46.7 39.3l.3 .7-.4-.6z"/>
<path d="M46.6 39.4l.4 .6z"/>
<path d="M46.6 39.5l.4 .5-.4-.4z"/>
<path d="M46.6 39.6l.4 .4z"/>
<path d="M46.6 39.8l.4 .2z"/>
<path d="M46.7 39.9l.3 .1z"/>
<path d="M46.8 40h.2z"/>
<path d="M46.9 40h.1z"/>
<path d="M46.8 39.2l.2-.1z"/>
<path d="M46.8 39.2l.2-.1-.3 .2z"/>
<path d="M46.7 39.3l.3-.2z"/>
<path d="M46.6 39.4l.4-.3-.4 .4z"/>
<path d="M46.6 39.5l.4-.4-.4 .6z"/>
<path d="M47 39.1l-.4 .7z"/>
<path d="M47 39.1l-.3 .8-.1-.1z"/>
<path d="M47 39.1l-.2 .9z"/>
<path d="M47 39.1l-.1 .9h-.1z"/>
<path d="M47 39.1l.1 .9h-.2z"/>
<path d="M47 39.1l.2 .9h-.1z"/>
<path d="M47 39.1l.3 .8-.1 .1z"/>
<path d="M47 39.1l.4 .7-.1 .1z"/>
<path d="M47 39.1l.4 .7z"/>
<path d="M47 39.1l.5 .6z"/>
<path d="M47 39.1l.5 .4z"/>
<path d="M47 39.1l.4 .3z"/>
<path d="M47 39.1l.4 .2z"/>
<path d="M47 39.1l.3 .1z"/>
<path d="M47 39.1l.2 .1z"/>
<path d="M127.9 60.3l.1 .3z"/>
<path d="M127.9 60.3l.2 .3z"/>
<path d="M127.9 60.3l.3 .4z"/>
<path d="M127.9 60.3l.5 .4z"/>
<path d="M127.9 60.3l.6 .4z"/>
<path d="M127.9 60.3l.7 .4z"/>
<path d="M127.9 60.3l.8 .3-.1 .1z"/>
<path d="M127.9 60.3l.9 .2-.1 .1z"/>
<path d="M127.9 60.3h.9v.2z"/>
<path d="M127.9 60.3l.9-.1v.1z"/>
<path d="M127.9 60.3l.9-.2v.1z"/>
<path d="M127.9 60.3l.9-.2z"/>
<path d="M127.9 60.3l.7-.4 .1 .1z"/>
<path d="M127.9 60.3l.7-.4z"/>
<path d="M128.4 59.8l.1 .1-.6 .4z"/>
<path d="M128.2 59.9l.2-.1-.5 .5z"/>
<path d="M128.1 59.9h.1l-.3 .4z"/>
<path d="M128.1 59.9l-.2 .4z"/>
<path d="M128 60l-.1 .3z"/>
<path d="M128 60.2l-.1 .1z"/>
<path d="M128.8 60v.3z"/>
<path d="M128.7 59.9l.1 .4z"/>
<path d="M128.6 59.9l.2 .4z"/>
<path d="M128.4 59.8l.4 .5z"/>
<path d="M128.3 59.9l.1-.1 .4 .5z"/>
<path d="M128.2 59.9l.6 .4z"/>
<path d="M128.1 60l.1-.1 .6 .4z"/>
<path d="M128 60.1l.8 .2z"/>
<path d="M128 60.1l.8 .2-.9-.1z"/>
<path d="M127.9 60.2l.9 .1h-.9z"/>
<path d="M127.9 60.3h.9l-.8 .2z"/>
<path d="M128 60.5l.8-.2-.7 .3z"/>
<path d="M128.1 60.6l.7-.3-.6 .4z"/>
<path d="M128.2 60.7l.6-.4z"/>
<path d="M128.3 60.7l.5-.4z"/>
<path d="M128.8 60.3l-.4 .4z"/>
<path d="M128.8 60.3l-.2 .4z"/>
<path d="M128.8 60.3l-.1 .3z"/>
<path d="M128.8 60.3v.3z"/>
<path d="M128.8 60.3v.1z"/>
<path d="M190.1 93.2l.2-.1z"/>
<path d="M190.1 93.2l.2-.1-.3 .1z"/>
<path d="M190 93.2l.3-.1-.4 .2z"/>
<path d="M189.9 93.3l.4-.2-.4 .4z"/>
<path d="M189.9 93.5l.4-.4-.4 .5z"/>
<path d="M190.3 93.1l-.4 .6z"/>
<path d="M190.3 93.1l-.3 .7-.1-.1z"/>
<path d="M190.3 93.1l-.1 .8-.2-.1z"/>
<path d="M190.3 93.1v.9l-.1-.1z"/>
<path d="M190.3 93.1l.1 .9h-.1z"/>
<path d="M190.3 93.1l.2 .8-.1 .1z"/>
<path d="M190.3 93.1l.2 .8z"/>
<path d="M190.3 93.1l.4 .6-.1 .1z"/>
<path d="M190.3 93.1l.4 .6z"/>
<path d="M190.3 93.1l.5 .5z"/>
<path d="M190.3 93.1l.5 .4z"/>
<path d="M190.3 93.1l.4 .2z"/>
<path d="M190.3 93.1l.4 .1z"/>
<path d="M190.3 93.1l.3 .1z"/>
<path d="M190.3 93.1h.2z"/>
<path d="M190.3 94l.3-.1z"/>
<path d="M190.3 94l.4-.2z"/>
<path d="M190.3 94l.4-.3z"/>
<path d="M190.3 94l.5-.4z"/>
<path d="M190.8 93.4l-.5 .6z"/>
<path d="M190.7 93.3l-.4 .7z"/>
<path d="M190.6 93.2l.1 .1-.4 .7z"/>
<path d="M190.5 93.1l-.2 .9z"/>
<path d="M190.4 93.1h.1l-.2 .9z"/>
<path d="M190.3 93.1h.1l-.1 .9z"/>
<path d="M190.2 93.1h.1v.9z"/>
<path d="M190 93.2l.2-.1 .1 .9z"/>
<path d="M190 93.2l.3 .8-.4-.7z"/>
<path d="M189.9 93.3l.4 .7z"/>
<path d="M189.9 93.4l.4 .6z"/>
<path d="M189.9 93.6l.4 .4z"/>
<path d="M189.9 93.7l.4 .3z"/>
<path d="M190 93.8l.3 .2z"/>
<path d="M190.1 93.9l.2 .1z"/>
<path d="M190.2 93.9l.1 .1z"/>
<path d="M262.3 93.2l.3-.1z"/>
<path d="M262.2 93.2l.4-.1z"/>
<path d="M262.2 93.2l.4-.1-.4 .2z"/>
<path d="M262.2 93.3l.4-.2-.5 .4z"/>
<path d="M262.1 93.5l.5-.4-.5 .5z"/>
<path d="M262.6 93.1l-.4 .6-.1-.1z"/>
<path d="M262.6 93.1l-.3 .7z"/>
<path d="M262.6 93.1l-.2 .8-.1-.1z"/>
<path d="M262.6 93.1l-.1 .9-.1-.1z"/>
<path d="M262.6 93.1v.9h-.1z"/>
<path d="M262.6 93.1l.2 .8-.2 .1z"/>
<path d="M262.6 93.1l.3 .7-.1 .1z"/>
<path d="M262.6 93.1l.4 .6-.1 .1z"/>
<path d="M262.6 93.1l.4 .6z"/>
<path d="M262.6 93.1l.4 .5z"/>
<path d="M262.6 93.1l.4 .4z"/>
<path d="M262.6 93.1l.4 .2z"/>
<path d="M262.6 93.1l.3 .1z"/>
<path d="M262.6 93.1l.2 .1z"/>
<path d="M262.6 93.1h.1z"/>
<path d="M262.6 94l.2-.1z"/>
<path d="M262.6 94l.3-.2z"/>
<path d="M262.6 94l.4-.3z"/>
<path d="M262.6 94l.4-.4z"/>
<path d="M263 93.4l-.4 .6z"/>
<path d="M263 93.3l-.4 .7z"/>
<path d="M262.9 93.2l.1 .1-.4 .7z"/>
<path d="M262.8 93.1l.1 .1-.3 .8z"/>
<path d="M262.6 93.1h.2l-.2 .9z"/>
<path d="M262.5 93.1h.1v.9z"/>
<path d="M262.4 93.1h.1l.1 .9z"/>
<path d="M262.3 93.2l.1-.1 .2 .9z"/>
<path d="M262.3 93.2l.3 .8z"/>
<path d="M262.2 93.3l.4 .7-.5-.6z"/>
<path d="M262.1 93.4l.5 .6z"/>
<path d="M262.1 93.6l.5 .4z"/>
<path d="M262.2 93.7l.4 .3z"/>
<path d="M262.2 93.8l.4 .2z"/>
<path d="M262.3 93.9l.3 .1z"/>
<path d="M262.5 93.9l.1 .1z"/>
</g>
<text font-size="4.2" x="14.3" y="13.8">上カバー / Top cover</text>
<text font-size="3.1" x="217.4" y="193">CS100-□</text>
<g font-size="2.6">
<text x="67.1" y="29.7">33</text>
<text x="45.6" y="36.2" transform="rotate(-90 45.6 36.2)">1.5</text>
<text x="45.7" y="44.3" transform="rotate(-90 45.7 44.3)">1</text>
<text x="122.2" y="52.7">C-C ( 1 : 1.5 )</text>
<text x="217" y="51.3">推奨基板形状 / Recommended PCB dimension</text>
<text x="22" y="58.9">2.5</text>
<text x="33.4" y="58.9">1.8</text>
<text x="66.2" y="58.9">48.4</text>
<text x="121.6" y="58.9">0.5</text>
<text x="132.1" y="58.9">1.7</text>
<text x="167.3" y="58.9">37</text>
<text x="238.9" y="58.9">45</text>
<text x="238.9" y="64.9">30</text>
<text x="272.2" y="64.9">1</text>
<text x="74.7" y="67.9">C</text>
<text x="86.3" y="66.3">4-R4.2</text>
<text x="135.8" y="66.7" transform="rotate(-90 135.8 66.7)">3</text>
<text x="257.2" y="72.6">6-</text>
<text x="261.8" y="72.6">1.7</text>
<text x="240.7" y="79">4-R2</text>
<text x="188.9" y="87.6" transform="rotate(-90 188.9 87.6)">31</text>
<text x="261.2" y="87.6" transform="rotate(-90 261.2 87.6)">31</text>
<text x="45.6" y="95.8" transform="rotate(-90 45.6 95.8)">98.4</text>
<text x="123.5" y="95.8" transform="rotate(-90 123.5 95.8)">92.4</text>
<text x="150.1" y="94.8" transform="rotate(-90 150.1 94.8)">87</text>
<text x="208.9" y="94.8" transform="rotate(-90 208.9 94.8)">94</text>
<text x="215.2" y="94.8" transform="rotate(-90 215.2 94.8)">80</text>
<text x="241.4" y="95.7" transform="rotate(20 241.4 95.7)">30°</text>
<text x="53" y="101.6">D</text>
<text x="82.2" y="101.6">D</text>
<text x="221.3" y="96.8" transform="rotate(-60 221.3 96.8)">4</text>
<text x="233.4" y="97.9" transform="rotate(-23 233.4 97.9)">60°</text>
<text x="188.9" y="103.8" transform="rotate(-90 188.9 103.8)">38</text>
<text x="223.5" y="103" transform="rotate(-60 223.5 103)">2</text>
<text x="261.2" y="103.8" transform="rotate(-90 261.2 103.8)">38</text>
<text x="219.5" y="109.2">4-</text>
<text x="224.1" y="109.2">1</text>
<text x="227.1" y="118.5" transform="rotate(30 227.1 118.5)">14</text>
<text x="241.8" y="114.1" transform="rotate(-60 241.8 114.1)">17.5</text>
<text x="74.7" y="120.9">C</text>
<text x="133.5" y="123.4">2.1</text>
<text x="167.3" y="123.4">38</text>
<text x="243.2" y="123.9" transform="rotate(-60 243.2 123.9)">35</text>
<text x="254.6" y="122.2" transform="rotate(-90 254.6 122.2)">18.5</text>
<text x="238.9" y="128.4">38</text>
<text x="118.1" y="132.9">6-M1.6用基板取付ボス</text>
<text x="118.1" y="136.6">6-M1.6 Boss</text>
<text x="182.2" y="140.2">＊オプションで専用基板（CSPB-100）をご用意しております。</text>
<text x="185.5" y="145.2">オリジナルで基板を製作する際は、推奨基板形状の寸法をご確認ください。</text>
<text x="182.2" y="155.2">＊Exclusive PCB (CSPB-100) is available as an optional part.</text>
<text x="185.5" y="150.2">(基板厚1mm以外は電池を正しく挿入できず、接触不良を起こす可能性がございます。)</text>
<text x="60.6" y="159.9">D-D ( 1 : 1.5 )</text>
<text x="184.6" y="160.2">Please refer the PCB dimensions if you are designing your own original PCB.</text>
<text x="66.2" y="164.9">42.4</text>
<text x="184.6" y="165.2">(Contact failure may occur due to improper insertion / misalignment of batteries if a PCB</text>
<text x="45.6" y="172" transform="rotate(-90 45.6 172)">3</text>
<text x="184.6" y="170.2">of thickness other than 1.0mm is used.)</text>
<text x="65.4" y="177.2">3</text>
<text x="176.4" y="180.4">株式会社タカチ電機工業</text>
<text x="217.4" y="181.2">ポータブルプラスチックケース</text>
<text x="275.3" y="190.6">1:1.5</text>
<text x="164.9" y="193.1">中根</text>
<text x="182.6" y="193.1">岡本</text>
<text x="200.3" y="193.1">野村</text>
<text x="229.9" y="198.8">2023/07/05</text>
<text x="274" y="198.4">3</text>
<text x="280.3" y="198.4">4</text>
</g>
<g font-size="2.3">
<text x="135.8" y="68.7" transform="rotate(-90 135.8 68.7)">⌀</text>
<text x="259.8" y="72.6">⌀</text>
<text x="222.1" y="109.2">⌀</text>
<text x="63.4" y="177.2">⌀</text>
</g>
<g font-size="2.1" fill="#f00">
<text x="213.2" y="177.4">品名/Title</text>
<text x="160.8" y="187.9">承認/Approved</text>
<text x="178.8" y="188">検図/Checked</text>
<text x="196.8" y="188">製図/Created</text>
<text x="213.2" y="188">型番/Product number</text>
<text x="270.4" y="186.6">尺度/Scale</text>
<text x="270.4" y="194.3">ページ/Page</text>
<text x="213.2" y="198.6">作成日/Date</text>
</g>
<text font-size="2.1" x="277.3" y="198.2">/</text>
<text font-size="2" x="217.4" y="184.8">PORTABLE PLASTIC CASE</text>
<text font-size="1.9" x="160.9" y="202.8">本図面の著作権は株式会社タカチ電機工業に帰属します。 / Copyright (C) TAKACHI ELECTRONICS ENCLOSURE CO., LTD. All Rights Reserved.</text>
<text font-size="1.5" x="176.4" y="184.1">TAKACHI ELECTRONICS ENCLOSURE CO., LTD.</text>
</svg>
